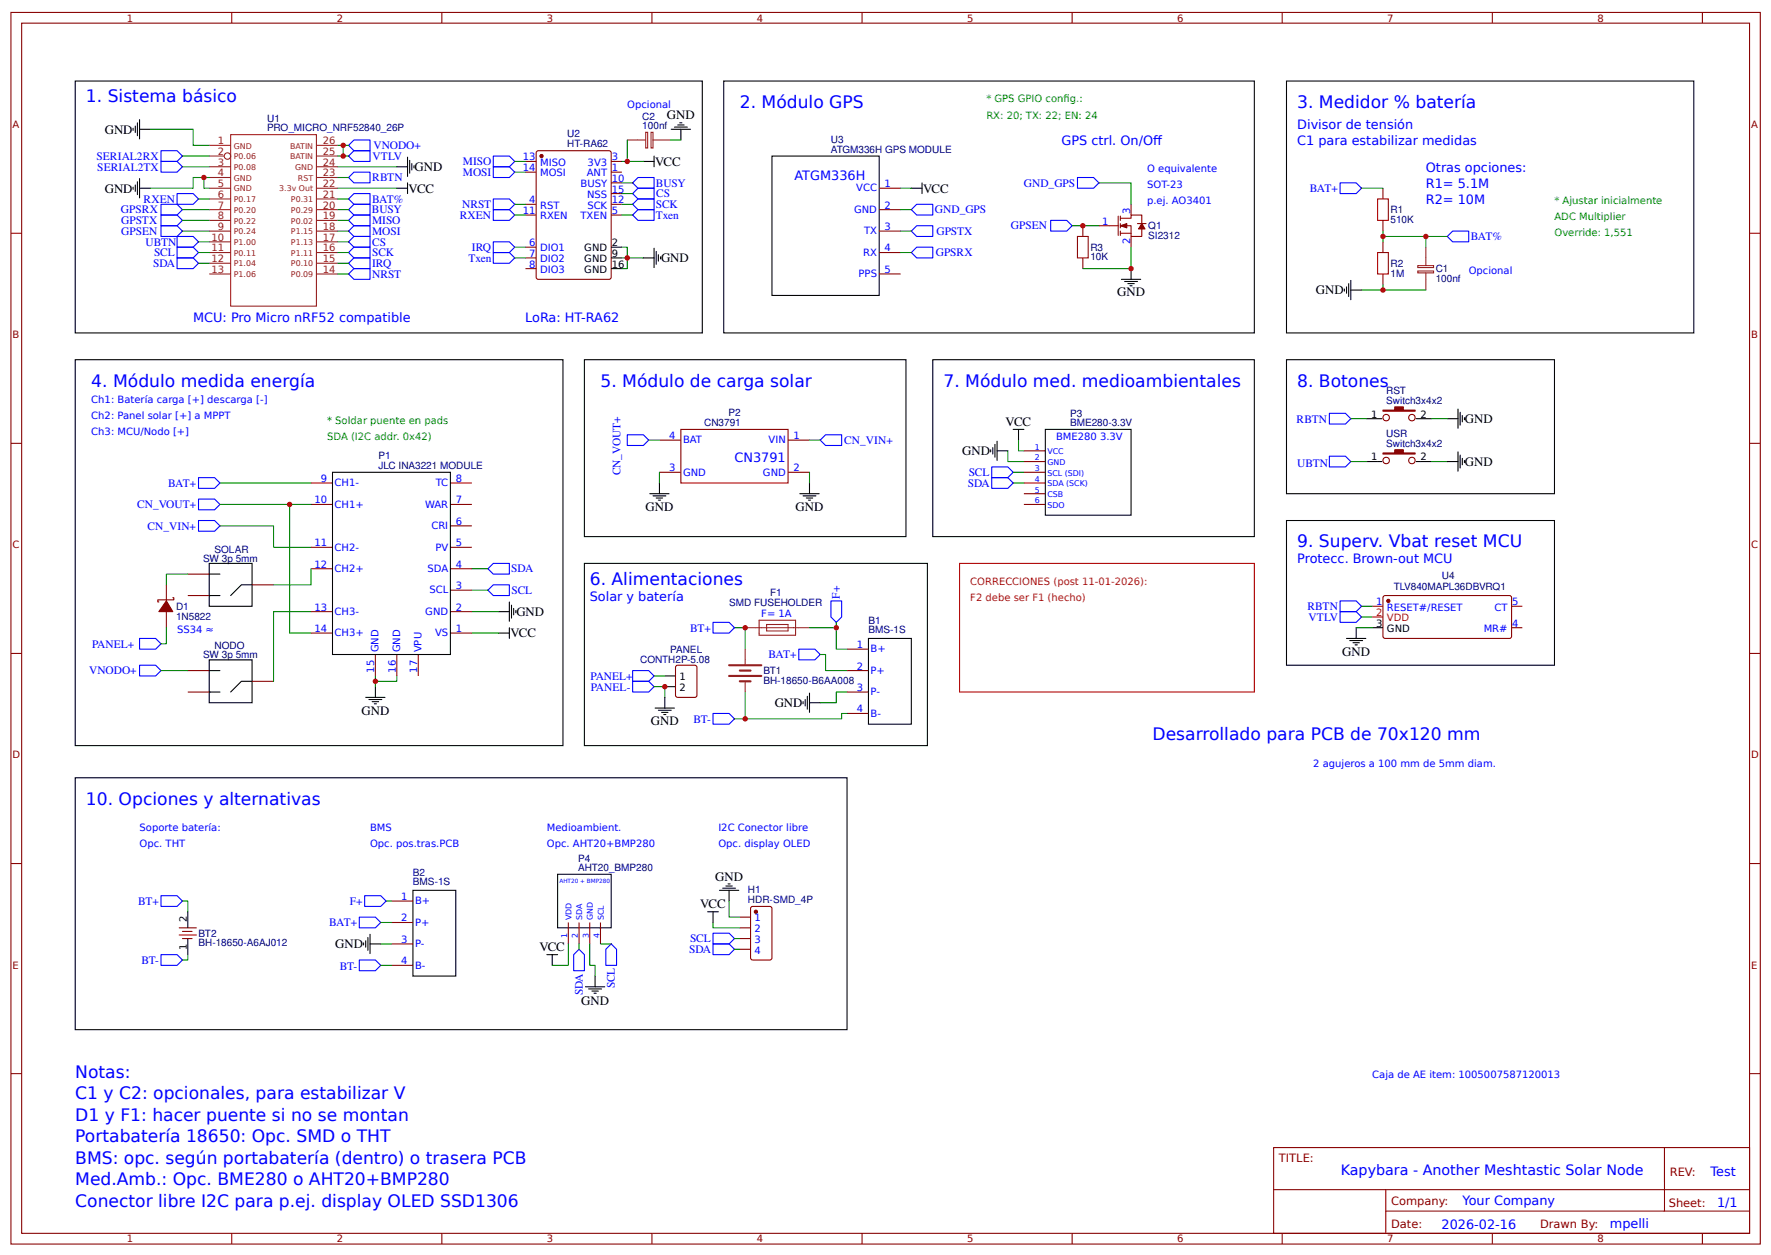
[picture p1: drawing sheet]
<svg xmlns="http://www.w3.org/2000/svg" width="437mm" height="310mm" viewBox="0 0 437 310" stroke-linecap="round" stroke-linejoin="round" font-family="sans-serif">
<g fill="none" stroke="#800" stroke-width=".26">
<path d="M2.7 3.1h431.8v304h-431.8zM5.3 5.7h426.6v298.7h-426.6zM57.2 3.1v2.6M109.1 3.1v2.6M160.9 3.1v2.6M212.8 3.1v2.6M264.6 3.1v2.6M316.5 3.1v2.6M368.4 3.1v2.6M420.2 3.1v2.6M129.7 39.8h2.6M132.4 37.5l.5-.3h17.4l.5 .3 .1 30.9-.3 .5-17.7 .1-.5-.3z"/>
<path d="M150.9 39.8h2.6M2.7 57.6h2.6M129.7 42.5h2.6M129.7 50.4h2.6M129.7 53.1h2.6M150.9 42.5h2.6M150.9 50.4h2.6M150.9 53.1h2.6M150.9 47.8h2.6M150.9 45.1h2.6M217 46.5h5.3M217 51.8h5.3"/>
<path d="M217 57h5.3M267.3 55.7v2.7M271.3 55.7h4.7M276 53.3v4.8M276.5 53.9h2.7v-.8h2.6v2.1M276.5 55.7h2.7v2.7h2.6v-1.9M276.5 57.6h2.7M276.5 53.3v1.1M276.5 55.2v1.1M276.5 57v1.1M279.2 50.4v2.7M279.2 58.4v2.6"/>
<path d="M280.8 55.2h2.1M341.4 46.5v2.6M341.4 54.4v2.6M341.4 59.7v2.6M431.9 57.6h2.6M129.7 61h2.6M129.7 63.7h2.6M129.7 66.3h2.6M217 62.3h5.3M217 67.6h5.3M267.3 63.7v2.6M341.4 67.6v2.7"/>
<path d="M2.7 109.4h2.6M76.8 119.2h5.3M111.2 119.2h5.3M162.8 108.6h5.3M162.8 116.6h5.3M168.1 106h26.4v13.2h-26.4zM194.5 108.6h5.3M194.5 116.6h5.3M252.7 116.6h5.3M252.7 119.2h5.3M252.7 113.9h5.3M252.7 111.3h5.3"/>
<path d="M431.9 109.4h2.6M76.8 124.5h5.3M76.8 135.1h5.3M111.2 124.5h5.3M111.2 135.1h5.3M111.2 129.8h5.3M252.7 124.5h5.3M252.7 121.9h5.3M41.1 144.4v3.9M41.1 151v3.9M42.7 147.5h.2v.6h-4v.5h.3M46.4 141.7h5.2"/>
<path d="M46.4 147h5.2M62.2 144.4h5.3M76.8 156.3h5.3M76.8 151h5.3M76.8 140.4h5.3M111.2 156.3h5.3M111.2 151h5.3M111.2 145.7h5.3M111.2 140.4h5.3M338.7 149.6h2.7M341.4 147.3l.5-.3 31 .1 .2 .4-.1 9.8-.4 .3-31-.1-.2-.4zM373.1 149.6h2.7"/>
<path d="M373.1 154.9h2.7M2.7 161.3h2.6M46.4 165.5h5.2M46.4 170.8h5.2M62.2 168.2h5.3M92.7 161.6v5.2M97.9 161.6v5.2M103.2 161.6v5.2M166.8 164.5l.5-.3h4.2l.5 .3v7.1l-.2 .5h-4.5l-.5-.2zM209.1 165.5h5.3M209.1 170.8h5.3M209.1 160.2h5.3"/>
<path d="M209.1 176.1h5.3M431.9 161.3h2.6M2.7 213.1h2.6M431.9 213.1h2.6M44.2 229h4.3M44.2 230.8h4.3M45 231.7h2.4M45 229.9h2.4M96.6 222.4h5.3M96.6 227.7h5.3M96.6 233h5.3M96.6 238.3h5.3"/>
<path d="M140.3 227.7v5.3M142.9 227.7v5.3M145.6 227.7v5.3M148.2 227.7v5.3M182.6 226.4h2.7M182.6 231.7h2.7M182.6 234.3h2.7M182.6 229h2.7M185.3 224l.5-.3h4.2l.5 .3 .1 12.4-.3 .5-4.5 .1-.5-.3zM2.7 265h2.6M431.9 265h2.6M314.4 283.3h117.5v21.1h-117.5z"/>
<path d="M314.4 293.6h117.4M342.1 298.9h89.7M342.1 293.6v10.6M410.8 283.3l.1 15.6M57.2 304.4v2.7M109.1 304.4v2.7M160.9 304.4v2.7M212.8 304.4v2.7M264.6 304.4v2.7M316.5 304.4v2.7M368.4 304.4v2.7M420.2 304.4v2.7"/>
<circle cx="342.2" cy="113.7" r=".8"/>
<circle cx="342.2" cy="103.1" r=".8"/>
<circle cx="348.5" cy="103.1" r=".8"/>
<circle cx="348.5" cy="113.7" r=".8"/>
</g>
<g fill="none" stroke="#000" stroke-width=".26">
<path d="M18.6 20h154.8v62.2h-154.8zM32.9 31.6v.6M33.4 31.1v1.6M33.9 30.3v3.2M34.4 29.5v4.8M34.4 31.9h2.7M100.6 38.8v4.8M101.1 39.6v3.2M158.8 39.8h2.6M161.4 38.5v2.7M165.7 31.9h4.7M166.5 31.4h3.2"/>
<path d="M167.3 30.9h1.6M167.8 30.3h.5M168.1 31.9v2.7M178.6 20h131v62.2h-131zM190.6 38.5h26.4v34.4h-26.4zM317.6 20h100.5v62.2h-100.5zM32.9 46.2v.5M33.4 45.7v1.6M33.9 44.9v3.1M34.4 46.5h2.7M34.4 44.1v4.7M97.9 46.5h2.7"/>
<path d="M97.9 41.2h2.7M100.6 45.1v2.7M101.7 40.4v1.6M102.2 40.9v.5M224.9 46.5h2.7M227.6 45.1v2.7M150.9 66.3h2.6M150.9 63.7h2.6M150.9 61h2.6M158.8 63.7h2.6M161.4 61.3v4.7M162 62.1v3.1"/>
<path d="M162.5 62.9v1.6M163 63.4v.5M276.8 69h4.8M277.6 69.5h3.2M278.4 70h1.6M278.9 70.5h.6M279.2 66.3v2.7M331.8 71.3v.6M332.4 70.8v1.6M332.9 70v3.2M333.4 71.6h2.7M333.4 69.2v4.8"/>
<path d="M18.6 88.8h120.4v95.2h-120.4zM144.3 88.8h79.3v43.7h-79.3zM230.2 88.8h79.4v43.7h-79.4zM317.6 88.8h66.1v33.1h-66.1zM82.1 116.6h29.1v45h-29.1zM162.8 119.2v2.7M199.8 119.2v2.7M244.5 111v.5M245.1 110.5v1.6M245.6 109.7v3.2M246.1 111.3h2.7M246.1 108.9v4.8"/>
<path d="M250.1 106h2.6M251.4 106v2.6M258 106h21.2v21.2h-21.2zM337.4 103.3h3.7M337.4 113.9h3.7M349.6 103.3h3.7M349.6 113.9h3.7M357.2 103.3h2.7M357.2 113.9h2.7M359.9 101v4.7M359.9 111.5v4.8M360.4 101.8v3.1"/>
<path d="M360.4 112.3v3.2M360.9 102.6v1.5M360.9 113.1v1.6M361.5 103.1v.5M361.5 113.7v.5M51.6 139.1h10.6v10.5h-10.6zM144.3 139.1h84.6v44.9h-84.6zM160.4 121.9h4.8M161.2 122.4h3.2M162 122.9h1.6M162.5 123.5h.5M197.4 121.9h4.8"/>
<path d="M198.2 122.4h3.2M199 122.9h1.6M199.5 123.5h.6M317.6 128.5h66.1v35.7h-66.1zM51.6 147h.1M51.6 147h2.7M51.6 141.7h2.7M62.2 144.4h-2.6l-2.7 2.6M123.1 156.3h2.6M123.1 151h2.6M125.7 148.6v4.8M125.7 154.9v2.7"/>
<path d="M126.3 149.4v3.2M126.8 150.2v1.6M127.3 150.7v.5M214.4 157.6h10.5v21.2h-10.5zM332.4 157.6h4.7M333.2 158.1h3.1M334 158.6h1.5M334.5 159.2h.5M334.8 154.9v2.7M338.7 154.9h2.7M51.6 162.9h10.6v10.6h-10.6zM51.6 170.8h.1"/>
<path d="M51.6 170.8h2.7M51.6 165.5h2.7M62.2 168.2h-2.6l-2.7 2.6M90.3 172.1h4.7M91.1 172.7h3.1M91.9 173.2h1.6M92.4 173.7h.5M92.7 169.5v2.6M161.7 174.8h4.8M162.5 175.3h3.2M163.3 175.8h1.6M163.8 176.4h.6"/>
<path d="M164.1 166.8h2.6M164.1 169.5h2.6M164.1 172.1v2.7M198.2 173.2v.5M198.8 172.7v1.6M199.3 171.9v3.1M199.8 171.1v4.7M199.8 173.5h2.7M18.6 192h190.5v62.2h-190.5zM101.9 219.8h10.6v21.1h-10.6zM137.6 215.8h13.3v13.2h-13.3zM177.6 219.8h4.8"/>
<path d="M178.4 219.2h3.2M179.2 218.7h1.6M179.7 218.2h.5M180 219.8v2.6M46.4 225.1v3.9M46.4 231.7v3.9M89.7 232.7v.6M90.3 232.2v1.6M90.8 231.4v3.2M91.3 233h2.7M91.3 230.6v4.8M135 235.6h2.6"/>
<path d="M136.3 235.6v2.7M174.7 225.1h2.6M176 225.1v2.6M144.5 243.6h4.8M145.3 244.1h3.2M146.1 244.6h1.6M146.6 245.2h.6M146.9 240.9v2.7"/>
</g>
<g fill="none" stroke="#080" stroke-width=".26">
<path d="M37.1 31.9h10.6v4h3.9M45 38.5h6.6M83.4 35.9h2.6M84.7 35.9v2.6h-1.3M84.7 38.5h1.3M127.1 39.8h2.6M153.5 39.8h5.3M154.8 34.6v5.2M165.4 34.6h2.7M45 57h6.6M45 54.4h6.6M45 51.8h6.6"/>
<path d="M45 41.2h6.6M49 59.7h2.6M49 49.1h2.6M50.3 43.8v2.7h1.3M51.6 43.8h-3.9v2.7h-10.6M83.4 59.7h2.6M83.4 57h2.6M83.4 54.4h2.6M83.4 51.8h2.6M83.4 43.8h2.6M83.4 46.5h14.5M83.4 41.2h14.5"/>
<path d="M83.4 49.1h2.6M127.1 50.4h2.6M127.1 42.5h2.6M127.1 53.1h2.6M153.5 50.4h2.7M153.5 53.1h2.7M153.5 45.1h2.7M153.5 47.8h2.7M222.3 57h2.6M222.3 51.8h2.6M222.3 46.5h2.6M264.6 55.7h6.7"/>
<path d="M271.3 45.1h7.9v5.3M336.1 46.5h5.3M341.4 58.4h10.5v2.6M341.4 57v2.7M351.9 58.4h5.3M49 65h2.6M49 62.3h2.6M83.4 67.6h2.6M83.4 65h2.6M83.4 62.3h2.6M127.1 63.7h2.6M127.1 61h2.6"/>
<path d="M153.5 61h1.3v5.3h-1.3M153.5 63.7h5.3M222.3 62.3h2.6M279.2 61v5.3h-11.9M341.4 70.3v1.3h-5.3M341.4 71.6h10.5M54.3 119.2h22.5M160.1 108.6h2.7M162.8 116.6v2.6M199.8 116.6v2.6M199.8 108.6h2.7M248.8 111.3v2.6h3.9"/>
<path d="M250.1 116.6h2.6M250.1 119.2h2.6M251.4 108.6v2.7h1.3M333.4 103.3h4M333.4 113.9h4M353.3 103.3h3.9M353.3 113.9h3.9M54.3 129.8h13.2v5.3h9.3M54.3 124.5h22.5M71.5 124.5v31.8h5.3M41.1 154.9v4h-1.4M46.4 141.7h-5.3v2.7"/>
<path d="M76.8 151h-9.3v17.2M76.8 140.4v4h-9.3M116.5 145.7h3.9M116.5 140.4h3.9M116.5 156.3h6.6M116.5 151h6.6M181.3 154.9h2.6v5.3M199.8 154.9h6.6v5.3h2.7M206.4 153.6v1.3M334.8 154.9h3.9M336.1 149.6h2.6M336.1 152.3h2.6"/>
<path d="M39.7 165.5h6.7M92.7 166.8v2.7M97.9 166.8v1.4h-5.2M161.4 169.5h2.7v2.6M161.4 166.8h2.7M181.3 177.4h2.6M183.9 170.8v6.6h23.9v-1.3h1.3M202.5 161.6h1.3v3.9h5.3M209.1 170.8h-2.7v2.7h-3.9M45 222.4h1.4v2.7M46.4 235.6v1.4h-1.4M94 227.7h2.6"/>
<path d="M94 233h2.6M94 238.3h2.6M95.3 222.4h1.3M140.3 233v5.3h-4M142.9 233v1.3M145.6 233v5.3h1.3v2.6M148.2 233h2.7M176 227.7v1.3h6.6M180 222.4v4h2.6M181.3 231.7h1.3M181.3 234.3h1.3"/>
</g>
<g fill="#800" stroke="#800" stroke-width=".26">
<path d="M341.4 101.2h2.9v-.8h2.1v.8h2.9v.3h-7.9z"/>
<path d="M341.4 111.8h2.9v-.8h2.1v.8h2.9v.3h-7.9z"/>
<path d="M41.1 148.3l1.6 2.7h-3.5z"/>
<path d="M276.5 55.7l1.6-.5v1.1z"/>
<path d="M281.8 55.2l.8 1.3h-1.6z"/>
<circle cx="133.7" cy="38.5" r=".4"/>
<circle cx="186.6" cy="225.1" r=".4"/>
<circle cx="342.7" cy="148.3" r=".4"/>
</g>
<g fill="none" stroke="#00f" stroke-width=".26">
<path d="M39.7 37.2h4l1.3 1.3-1.3 1.3h-4zM39.7 39.8h4l1.3 1.4-1.3 1.3h-4zM86 38.5l1.4-1.3h3.9v2.6h-3.9zM87.4 34.6h3.9v2.6h-3.9l-1.4-1.3zM121.8 38.5h3.9l1.4 1.3-1.4 1.4h-3.9zM39.7 55.7h4l1.3 1.3-1.3 1.4h-4zM39.7 53.1h4l1.3 1.3-1.3 1.3h-4zM39.7 50.4h4l1.3 1.4-1.3 1.3h-4zM43.7 58.4h4l1.3 1.3-1.3 1.3h-4zM43.7 47.8h4l1.3 1.3-1.3 1.3h-4zM86 51.8l1.4-1.4h3.9v2.7h-3.9zM87.4 58.4h3.9v2.6h-3.9l-1.4-1.3z"/>
<path d="M87.4 55.7h3.9v2.7h-3.9l-1.4-1.4zM87.4 53.1h3.9v2.6h-3.9l-1.4-1.3zM87.4 42.5h3.9v2.6h-3.9l-1.4-1.3zM87.4 47.8h3.9v2.6h-3.9l-1.4-1.3zM121.8 49.1h3.9l1.4 1.3-1.4 1.4h-3.9zM121.8 59.7h3.9l1.4 1.3-1.4 1.3h-3.9zM121.8 41.2h3.9l1.4 1.3-1.4 1.3h-3.9zM121.8 51.8h3.9l1.4 1.3-1.4 1.3h-3.9zM156.2 50.4l1.3-1.3h3.9v2.7h-3.9zM156.2 53.1l1.3-1.3h3.9v2.6h-3.9zM157.5 46.5h3.9v2.6h-3.9l-1.3-1.3zM157.5 43.8h3.9v2.7h-3.9l-1.3-1.4z"/>
<path d="M224.9 57l1.4-1.3h3.9v2.7h-3.9zM224.9 51.8l1.4-1.4h3.9v2.7h-3.9zM259.3 54.4h4l1.3 1.3-1.3 1.3h-4zM266 43.8h3.9l1.4 1.3-1.4 1.4h-3.9zM330.8 45.1h4l1.3 1.4-1.3 1.3h-4zM358.6 57h3.9v2.7h-3.9l-1.4-1.3zM43.7 63.7h4l1.3 1.3-1.3 1.3h-4zM43.7 61h4l1.3 1.3-1.3 1.4h-4zM87.4 66.3h3.9v2.7h-3.9l-1.4-1.4zM87.4 63.7h3.9v2.6h-3.9l-1.4-1.3zM87.4 61h3.9v2.7h-3.9l-1.4-1.4zM121.8 62.3h3.9l1.4 1.4-1.4 1.3h-3.9z"/>
<path d="M226.3 61h3.9v2.7h-3.9l-1.4-1.4zM49 117.9h4l1.3 1.3-1.3 1.3h-4zM154.8 107.3h4l1.3 1.3-1.3 1.4h-4zM203.8 107.3h4v2.7h-4l-1.3-1.4zM244.8 117.9h4l1.3 1.3-1.3 1.3h-4zM244.8 115.3h4l1.3 1.3-1.3 1.3h-4zM328.1 102h4l1.3 1.3-1.3 1.4h-4zM328.1 112.6h4l1.3 1.3-1.3 1.4h-4zM49 128.5h4l1.3 1.3-1.3 1.3h-4zM49 123.2h4l1.3 1.3-1.3 1.3h-4zM121.8 139.1h3.9v2.6h-3.9l-1.4-1.3zM34.4 157.6h4l1.3 1.3-1.3 1.3h-4z"/>
<path d="M120.4 145.7l1.4-1.3h3.9v2.6h-3.9zM176 153.6h4l1.3 1.3-1.3 1.4h-4zM205.1 148.3h2.7v4l-1.4 1.3-1.3-1.3zM330.8 148.3h4l1.3 1.3-1.3 1.4h-4zM330.8 151h4l1.3 1.3-1.3 1.3h-4zM34.4 164.2h4l1.3 1.3-1.3 1.3h-4zM156.2 165.5h3.9l1.3 1.3-1.3 1.4h-3.9zM156.2 168.2h3.9l1.3 1.3-1.3 1.3h-3.9zM176 176.1h4l1.3 1.3-1.3 1.4h-4zM197.2 160.2h3.9l1.4 1.4-1.4 1.3h-3.9zM39.7 235.6h4l1.3 1.4-1.3 1.3h-4zM39.7 221.1h4l1.3 1.3-1.3 1.3h-4z"/>
<path d="M88.7 226.4h4l1.3 1.3-1.3 1.3h-4zM88.7 237h4l1.3 1.3-1.3 1.3h-4zM90 221.1h4l1.3 1.3-1.3 1.3h-4zM141.6 235.6l1.3-1.3 1.4 1.3v4h-2.7zM149.5 234.3l1.4-1.3 1.3 1.3v4h-2.7zM176 230.3h4l1.3 1.4-1.3 1.3h-4zM176 233h4l1.3 1.3-1.3 1.3h-4z"/>
</g>
<g fill="none" stroke="#8d2323" stroke-width=".26">
<path d="M51.6 38.5h3.8M51.6 35.9h5.3M56.9 33.2h21.2v42.4h-21.2zM78.1 38.5h5.3M78.1 35.9h5.3M154.8 34.6h4.5M159.4 32.6h.5v3.9h-.5zM160.7 32.6h.5v3.9h-.5zM161.2 34.6h4.2M51.6 41.2h5.3M51.6 43.8h5.3M51.6 46.5h5.3"/>
<path d="M51.6 57h5.3M51.6 49.1h5.3M51.6 59.7h5.3M51.6 51.8h5.3M51.6 54.4h5.3M78.1 41.2h5.3M78.1 43.8h5.3M78.1 46.5h5.3M78.1 57h5.3M78.1 49.1h5.3M78.1 59.7h5.3M78.1 51.8h5.3"/>
<path d="M78.1 54.4h5.3M51.6 62.3h5.3M51.6 67.6h5.3M51.6 65h5.3M78.1 62.3h5.3M78.1 67.6h5.3M78.1 65h5.3M350 65.6h3.9v.4h-3.9zM350 66.9h3.9v.5h-3.9zM351.9 61v4.5M351.9 67.4v4.2M183.9 154.9h15.9"/>
<path d="M187.4 153.1h9v3.7h-9zM189.2 154.1h5.3v1.6h-5.3zM183.9 160.2v3.7M183.9 168.2v2.6"/>
<circle cx="56.1" cy="38.5" r=".79"/>
</g>
<path d="M266 58.4h2.6v5.3h-2.6zM340 49.1h2.7v5.3h-2.7zM340 62.3h2.7v5.3h-2.7z" fill="none" stroke="#a00000" stroke-width=".26"/>
<path d="M236.9 139.1h72.7v31.7h-72.7zM338.7 152.3h2.7" fill="none" stroke="#f00" stroke-width=".26"/>
<path d="M180 164.2h7.9M180 166.8h7.9M182.6 165.5h2.7M182.6 168.2h2.7" fill="none" stroke="#8d2323" stroke-width=".53"/>
<g fill="#c00">
<circle cx="154.8" cy="63.7" r=".66"/>
<circle cx="84.7" cy="35.9" r=".66"/>
<circle cx="50.3" cy="43.8" r=".66"/>
<circle cx="341.4" cy="71.6" r=".66"/>
<circle cx="341.4" cy="58.4" r=".66"/>
<circle cx="351.9" cy="58.4" r=".66"/>
<circle cx="92.7" cy="168.2" r=".66"/>
<circle cx="164.1" cy="169.5" r=".66"/>
<circle cx="267.3" cy="55.7" r=".66"/>
<circle cx="71.5" cy="124.5" r=".66"/>
<circle cx="279.2" cy="66.3" r=".66"/>
<circle cx="154.8" cy="39.8" r=".66"/>
<circle cx="84.7" cy="38.5" r=".66"/>
<circle cx="183.9" cy="154.9" r=".66"/>
<circle cx="183.9" cy="177.4" r=".66"/>
<circle cx="206.4" cy="154.9" r=".66"/>
</g>
<g font-size="4.2" fill="#00f">
<text x="21.2" y="25.3">1. Sistema básico</text>
<text x="182.6" y="26.6">2. Módulo GPS</text>
<text x="320.2" y="26.6">3. Medidor % batería</text>
<text x="22.5" y="95.4">4. Módulo medida energía</text>
<text x="148.2" y="95.4">5. Módulo de carga solar</text>
<text x="232.9" y="95.4">7. Módulo med. medioambientales</text>
<text x="320.2" y="95.4">8. Botones</text>
<text x="320.2" y="135.1">9. Superv. Vbat reset MCU</text>
<text x="145.6" y="144.4">6. Alimentaciones</text>
<text x="284.5" y="182.7">Desarrollado para PCB de 70x120 mm</text>
<text x="21.2" y="198.6">10. Opciones y alternativas</text>
<text x="18.6" y="266.1">Notas:</text>
<text x="18.6" y="271.4">C1 y C2: opcionales, para estabilizar V</text>
<text x="18.6" y="276.6">D1 y F1: hacer puente si no se montan</text>
<text x="18.6" y="281.9">Portabatería 18650: Opc. SMD o THT</text>
<text x="18.6" y="287.2">BMS: opc. según portabatería (dentro) o trasera PCB</text>
<text x="18.6" y="292.5">Med.Amb.: Opc. BME280 o AHT20+BMP280</text>
<text x="18.6" y="297.8">Conector libre I2C para p.ej. display OLED SSD1306</text>
</g>
<text font-size="3.5" fill="#00f" x="330.9" y="290">Kapybara - Another Meshtastic Solar Node</text>
<g font-size="3.2">
<text x="164.6" y="29.5">GND</text>
<text x="25.9" y="33">GND</text>
<text x="161.7" y="40.9">VCC</text>
<text x="25.9" y="47.5">GND</text>
<text x="100.9" y="47.5">VCC</text>
<text x="102.3" y="42.2">GND</text>
<text x="227.9" y="47.5">VCC</text>
<text x="163.2" y="64.7">GND</text>
<text x="275.7" y="73.2">GND</text>
<text x="324.8" y="72.7">GND</text>
<text x="248.2" y="105.2">VCC</text>
<text x="361.6" y="104.4">GND</text>
<text x="237.5" y="112.3">GND</text>
<text x="361.6" y="115">GND</text>
<text x="159.3" y="126.1">GND</text>
<text x="196.4" y="126.1">GND</text>
<text x="127.4" y="152">GND</text>
<text x="126" y="157.3">VCC</text>
<text x="331.3" y="161.8">GND</text>
<text x="89.2" y="176.4">GND</text>
<text x="160.7" y="179">GND</text>
<text x="191.2" y="174.5">GND</text>
<text x="176.5" y="217.4">GND</text>
<text x="172.8" y="224.2">VCC</text>
<text x="82.7" y="234.1">GND</text>
<text x="133.1" y="234.8">VCC</text>
<text x="143.5" y="248.1">GND</text>
</g>
<g font-size="3.2" fill="#00f">
<text x="262" y="35.9">GPS ctrl. On/Of</text>
<text x="284.6" y="35.9">f</text>
<text x="320.2" y="31.9">Divisor de tensión</text>
<text x="320.2" y="35.9">C1 para estabilizar medidas</text>
<text x="196.1" y="44.3">ATGM336H</text>
<text x="351.9" y="42.5">Otras opciones:</text>
<text x="351.9" y="46.5">R1= 5.1M</text>
<text x="351.9" y="50.4">R2= 10M</text>
<text x="47.7" y="79.5">MCU: Pro Micro nRF52 compatible</text>
<text x="129.6" y="79.5">LoRa: HT-RA62</text>
<text x="181.3" y="113.9">CN3791</text>
<text x="320.2" y="139.1">Protecc. Brown-out MCU</text>
<text x="145.6" y="148.3">Solar y batería</text>
<text x="422.2" y="290.2">Test</text>
<text x="361" y="297.4">Your Company</text>
<text x="423.8" y="297.9">1/1</text>
<text x="355.8" y="303.2">2026-02-16</text>
<text x="397.4" y="303.2">mpelli</text>
</g>
<g font-size="2.8" fill="#00f">
<text x="23.8" y="39.5">SERIAL2RX</text>
<text x="92" y="39.5">VTLV</text>
<text x="92.2" y="36.8">VNODO+</text>
<text x="114.3" y="40.8">MISO</text>
<text x="24" y="42.1">SERIAL2TX</text>
<text x="91.9" y="44.8">RBTN</text>
<text x="114.3" y="43.4">MOSI</text>
<text x="161.9" y="46">BUSY</text>
<text x="252.7" y="46.1">GND_GPS</text>
<text x="323.3" y="47.4">BAT+</text>
<text x="29.9" y="52.7">GPSRX</text>
<text x="35.4" y="50.1">RXEN</text>
<text x="91.8" y="52.7">BUSY</text>
<text x="91.9" y="50">BAT%</text>
<text x="114.1" y="51.4">NRST</text>
<text x="161.9" y="51.3">SCK</text>
<text x="162" y="48.7">CS</text>
<text x="230.8" y="52.7">GND_GPS</text>
<text x="29.9" y="58">GPSEN</text>
<text x="29.9" y="55.3">GPSTX</text>
<text x="91.9" y="57.9">MOSI</text>
<text x="91.9" y="55.3">MISO</text>
<text x="113.5" y="54">RXEN</text>
<text x="161.9" y="54.1">Txen</text>
<text x="231.2" y="58">GPSTX</text>
<text x="249.5" y="56.6">GPSEN</text>
<text x="363.1" y="59.3">BAT%</text>
<text x="35.9" y="60.6">UBTN</text>
<text x="37.8" y="65.9">SDA</text>
<text x="38" y="63.2">SCL</text>
<text x="91.9" y="65.9">IRQ</text>
<text x="91.9" y="63.3">SCK</text>
<text x="91.9" y="60.6">CS</text>
<text x="115.6" y="64.6">Txen</text>
<text x="116.5" y="62">IRQ</text>
<text x="231" y="63.3">GPSRX</text>
<text x="91.9" y="68.6">NRST</text>
<text x="320.1" y="104.3">RBTN</text>
<text x="208.4" y="109.6">CN_VIN+</text>
<text x="153.1" y="117.3" transform="rotate(-90 153.1 117.3)">CN_VOUT+</text>
<text x="239.1" y="117.5">SCL</text>
<text x="320.2" y="115.3">UBTN</text>
<text x="33.9" y="125.5">CN_VOUT+</text>
<text x="41.5" y="120.2">BAT+</text>
<text x="238.9" y="120.1">SDA</text>
<text x="36.4" y="130.7">CN_VIN+</text>
<text x="126.2" y="141.3">SDA</text>
<text x="126.3" y="146.6">SCL</text>
<text x="207.3" y="147.8" transform="rotate(-90 207.3 147.8)">F+</text>
<text x="170.4" y="155.9">BT+</text>
<text x="322.7" y="150.6">RBTN</text>
<text x="323" y="153.2">VTLV</text>
<text x="22.7" y="159.9">PANEL+</text>
<text x="22" y="166.5">VNODO+</text>
<text x="145.7" y="167.8">PANEL+</text>
<text x="189.7" y="162.5">BAT+</text>
<text x="145.8" y="170.5">PANEL-</text>
<text x="171.2" y="178.5">BT-</text>
<text x="34.1" y="223.3">BT+</text>
<text x="86.3" y="223.4">F+</text>
<text x="81.2" y="228.7">BAT+</text>
<text x="170.3" y="232.6">SCL</text>
<text x="35" y="238">BT-</text>
<text x="83.9" y="239.3">BT-</text>
<text x="170.1" y="235.2">SDA</text>
<text x="143.8" y="245.7" transform="rotate(-90 143.8 245.7)">SDA</text>
<text x="151.8" y="244" transform="rotate(-90 151.8 244)">SCL</text>
</g>
<g font-size="2.8" fill="#800">
<text x="315.7" y="286.7">TITLE:</text>
<text x="412.2" y="290.2">REV:</text>
<text x="343.4" y="297.4">Company:</text>
<text x="411.9" y="297.8">Sheet:</text>
<text x="343.4" y="303.1">Date:</text>
<text x="380.2" y="303.2">Drawn By:</text>
</g>
<g font-size="2.5" fill="#800">
<text x="31.3" y="5.3">1</text>
<text x="83.1" y="5.3">2</text>
<text x="135" y="5.3">3</text>
<text x="186.8" y="5.3">4</text>
<text x="238.7" y="5.3">5</text>
<text x="290.6" y="5.3">6</text>
<text x="342.4" y="5.3">7</text>
<text x="394.3" y="5.3">8</text>
<text x="3.1" y="31.6">A</text>
<text x="432.2" y="31.6">A</text>
<text x="3.1" y="83.5">B</text>
<text x="432.2" y="83.5">B</text>
<text x="3.1" y="135.4">C</text>
<text x="432.2" y="135.4">C</text>
<text x="3.1" y="187.2">D</text>
<text x="432.2" y="187.2">D</text>
<text x="3.1" y="239.1">E</text>
<text x="432.2" y="239.1">E</text>
<text x="31.3" y="306.7">1</text>
<text x="83.1" y="306.7">2</text>
<text x="135" y="306.7">3</text>
<text x="186.8" y="306.7">4</text>
<text x="238.7" y="306.7">5</text>
<text x="290.6" y="306.7">6</text>
<text x="342.4" y="306.7">7</text>
<text x="394.3" y="306.7">8</text>
</g>
<g font-size="2.5" fill="#00f">
<text x="154.8" y="26.6">Opcional</text>
<text x="129.1" y="39.6">13</text>
<text x="133.3" y="40.9">MISO</text>
<text x="145.1" y="40.9">3V3</text>
<text x="151" y="39.6">3</text>
<text x="129.1" y="42.2">14</text>
<text x="133.3" y="43.6">MOSI</text>
<text x="143.3" y="46.2">BUSY</text>
<text x="144.8" y="43.6">ANT</text>
<text x="151" y="47.5">15</text>
<text x="151" y="44.9">10</text>
<text x="151" y="42.2">1</text>
<text x="211.3" y="47.3">VCC</text>
<text x="218.3" y="46.2">1</text>
<text x="283.2" y="42.5">O equivalente</text>
<text x="283.2" y="46.5">SOT-23</text>
<text x="129.1" y="52.8">11</text>
<text x="130.6" y="50.2">4</text>
<text x="133.3" y="51.5">RST</text>
<text x="144.9" y="48.8">NSS</text>
<text x="145" y="51.5">SCK</text>
<text x="151" y="52.8">5</text>
<text x="151" y="50.2">12</text>
<text x="210.8" y="52.5">GND</text>
<text x="218.3" y="51.5">2</text>
<text x="278.9" y="52.8" transform="rotate(-90 278.9 52.8)">3</text>
<text x="283.2" y="50.4">p.ej. AO3401</text>
<text x="133.3" y="54.1">RXEN</text>
<text x="143.3" y="54.1">TXEN</text>
<text x="213.3" y="57.8">TX</text>
<text x="218.3" y="56.8">3</text>
<text x="272.1" y="55.5">1</text>
<text x="130.6" y="60.7">6</text>
<text x="130.6" y="63.4">7</text>
<text x="133.3" y="62.1">DIO1</text>
<text x="133.3" y="64.7">DIO2</text>
<text x="213.1" y="63.1">RX</text>
<text x="218.3" y="62.1">4</text>
<text x="278.9" y="60.2" transform="rotate(-90 278.9 60.2)">2</text>
<text x="130.6" y="66">8</text>
<text x="133.3" y="67.4">DIO3</text>
<text x="211.9" y="68.4">PPS</text>
<text x="218.3" y="67.4">5</text>
<text x="362.5" y="67.6">Opcional</text>
<text x="22.5" y="99.4">Ch1: Batería carga [+] descarga [-]</text>
<text x="22.5" y="103.3">Ch2: Panel solar [+] a MPPT</text>
<text x="22.5" y="107.3">Ch3: MCU/Nodo [+]</text>
<text x="165.2" y="108.4">4</text>
<text x="168.6" y="109.4">BAT</text>
<text x="189.7" y="109.4">VIN</text>
<text x="195.8" y="108.4">1</text>
<text x="260.7" y="108.6">BME280 3.3V</text>
<text x="79.2" y="119">9</text>
<text x="112.5" y="119">8</text>
<text x="165.2" y="116.3">3</text>
<text x="168.6" y="117.4">GND</text>
<text x="188.3" y="117.4">GND</text>
<text x="195.8" y="116.3">2</text>
<text x="77.6" y="124.2">10</text>
<text x="82.6" y="120">CH1-</text>
<text x="82.6" y="125.3">CH1+</text>
<text x="104.9" y="125.3">WAR</text>
<text x="107.6" y="120">TC</text>
<text x="112.5" y="124.2">7</text>
<text x="106.5" y="130.6">CRI</text>
<text x="112.5" y="129.5">6</text>
<text x="77.6" y="134.8">11</text>
<text x="82.6" y="135.9">CH2-</text>
<text x="107.5" y="135.9">PV</text>
<text x="112.5" y="134.8">5</text>
<text x="77.6" y="140.1">12</text>
<text x="82.6" y="141.2">CH2+</text>
<text x="105.5" y="141.2">SDA</text>
<text x="112.5" y="140.1">4</text>
<text x="106" y="146.5">SCL</text>
<text x="112.5" y="145.4">3</text>
<text x="339.7" y="149.4">1</text>
<text x="373.2" y="149.4">5</text>
<text x="77.6" y="150.7">13</text>
<text x="77.6" y="156">14</text>
<text x="82.6" y="151.8">CH3-</text>
<text x="105" y="151.8">GND</text>
<text x="112.5" y="156">1</text>
<text x="112.5" y="150.7">2</text>
<text x="187.9" y="152.3">F= 1A</text>
<text x="342.3" y="150.7">RESET#/RESET</text>
<text x="366.2" y="156">MR#</text>
<text x="368.9" y="150.7">CT</text>
<text x="373.2" y="154.7">4</text>
<text x="43.7" y="156.3">SS34 ≈</text>
<text x="82.6" y="157.1">CH3+</text>
<text x="93.5" y="161" transform="rotate(-90 93.5 161)">GND</text>
<text x="98.7" y="161" transform="rotate(-90 98.7 161)">GND</text>
<text x="104" y="161" transform="rotate(-90 104 161)">VPU</text>
<text x="107.4" y="157.1">VS</text>
<text x="211.5" y="160">1</text>
<text x="214.9" y="161">B+</text>
<text x="92.4" y="166" transform="rotate(-90 92.4 166)">15</text>
<text x="97.7" y="166" transform="rotate(-90 97.7 166)">16</text>
<text x="103" y="166" transform="rotate(-90 103 166)">17</text>
<text x="211.5" y="165.3">2</text>
<text x="214.9" y="166.3">P+</text>
<text x="211.5" y="170.6">3</text>
<text x="214.9" y="171.6">P-</text>
<text x="211.5" y="175.8">4</text>
<text x="214.9" y="176.9">B-</text>
<text x="324.2" y="189.3">2 agujeros a 100 mm de 5mm diam.</text>
<text x="34.4" y="205.2">Soporte batería:</text>
<text x="34.4" y="209.2">Opc. THT</text>
<text x="91.3" y="205.2">BMS</text>
<text x="91.3" y="209.2">Opc. pos.tras.PCB</text>
<text x="135" y="205.2">Medioambient.</text>
<text x="135" y="209.2">Opc. AHT20+BMP280</text>
<text x="177.3" y="205.2">I2C Conector libre</text>
<text x="177.3" y="209.2">Opc. display OLED</text>
<text x="99" y="222.1">1</text>
<text x="99" y="227.4">2</text>
<text x="102.4" y="223.2">B+</text>
<text x="186.2" y="227.4">1</text>
<text x="99" y="232.7">3</text>
<text x="102.4" y="228.5">P+</text>
<text x="102.4" y="233.8">P-</text>
<text x="186.2" y="232.7">3</text>
<text x="186.2" y="230.1">2</text>
<text x="99" y="238">4</text>
<text x="102.4" y="239.1">B-</text>
<text x="186.2" y="235.4">4</text>
<text x="338.7" y="266.1">Caja de AE item: 1005007587120013</text>
</g>
<g font-size="2.5" fill="#000080">
<text x="158.5" y="29.5">C2</text>
<text x="65.9" y="32.4">PRO_MICRO_NRF52840_26P</text>
<text x="65.9" y="30.1">U1</text>
<text x="140" y="33.9">U2</text>
<text x="158.5" y="31.9">100nf</text>
<text x="205.1" y="35.3">U3</text>
<text x="140" y="36.3">HT-RA62</text>
<text x="205.1" y="37.7">ATGM336H GPS MODULE</text>
<text x="343.2" y="52.6">R1</text>
<text x="283.4" y="58.9">SI2312</text>
<text x="283.4" y="56.5">Q1</text>
<text x="343.2" y="55">510K</text>
<text x="269.1" y="64.3">10K</text>
<text x="269.1" y="61.9">R3</text>
<text x="343.2" y="65.8">R2</text>
<text x="343.2" y="68.3">1M</text>
<text x="354.4" y="69.6">100nf</text>
<text x="354.4" y="67.2">C1</text>
<text x="342.2" y="99.6">Switch3x4x2</text>
<text x="342.2" y="97.2">RST</text>
<text x="173.8" y="105.2">CN3791</text>
<text x="179.8" y="102.8">P2</text>
<text x="264.1" y="105.2">BME280-3.3V</text>
<text x="264.1" y="102.8">P3</text>
<text x="342.2" y="107.8">USR</text>
<text x="93.4" y="113.4">P1</text>
<text x="342.2" y="110.2">Switch3x4x2</text>
<text x="93.4" y="115.8">JLC INA3221 MODULE</text>
<text x="53" y="136.4">SOLAR</text>
<text x="50.1" y="138.6">SW 3p 5mm</text>
<text x="355.9" y="143">U4</text>
<text x="180" y="149.6">SMD FUSEHOLDER</text>
<text x="190.1" y="147">F1</text>
<text x="344" y="145.7">TLV840MAPL36DBVRQ1</text>
<text x="43.4" y="152.9">1N5822</text>
<text x="43.4" y="150.5">D1</text>
<text x="214.4" y="153.9">B1</text>
<text x="53" y="160.2">NODO</text>
<text x="165.4" y="161.1">PANEL</text>
<text x="214.4" y="156.3">BMS-1S</text>
<text x="50.1" y="162.5">SW 3p 5mm</text>
<text x="158" y="163.7">CONTH2P-5.08</text>
<text x="188.4" y="166.4">BT1</text>
<text x="188.4" y="168.8">BH-18650-B6AA008</text>
<text x="142.7" y="215">AHT20_BMP280</text>
<text x="142.7" y="212.7">P4</text>
<text x="101.9" y="218.4">BMS-1S</text>
<text x="101.9" y="216.1">B2</text>
<text x="184.6" y="220.4">H1</text>
<text x="184.6" y="222.9">HDR-SMD_4P</text>
<text x="49" y="233.5">BH-18650-A6AJ012</text>
<text x="49" y="231.2">BT2</text>
</g>
<g font-size="2.5" fill="#090">
<text x="243.5" y="25.3">* GPS GPIO confg.:</text>
<text x="243.5" y="29.3">RX: 20; TX: 22; EN: 24</text>
<text x="262.5" y="25.3">i</text>
<text x="383.7" y="50.4">* Ajustar inicialmente</text>
<text x="383.7" y="54.4">ADC Multiplier</text>
<text x="383.7" y="58.4">Override: 1,551</text>
<text x="80.8" y="104.7">* Soldar puente en pads</text>
<text x="80.8" y="108.6">SDA (I2C addr. 0x42)</text>
</g>
<g font-size="2.5" fill="#8d2323">
<text x="53.8" y="35.6">1</text>
<text x="79.7" y="35.6">26</text>
<text x="53.8" y="40.9">3</text>
<text x="53.8" y="38.3">2</text>
<text x="79.7" y="38.3">25</text>
<text x="79.7" y="40.9">24</text>
<text x="53.8" y="43.6">4</text>
<text x="53.8" y="46.2">5</text>
<text x="79.7" y="43.6">23</text>
<text x="79.7" y="46.2">22</text>
<text x="53.8" y="48.8">6</text>
<text x="53.8" y="51.5">7</text>
<text x="79.7" y="48.8">21</text>
<text x="79.7" y="51.5">20</text>
<text x="52.2" y="59.4">10</text>
<text x="53.8" y="54.1">8</text>
<text x="53.8" y="56.8">9</text>
<text x="79.7" y="56.8">18</text>
<text x="79.7" y="59.4">17</text>
<text x="79.7" y="54.1">19</text>
<text x="52.2" y="64.7">12</text>
<text x="52.2" y="62.1">11</text>
<text x="79.7" y="62.1">16</text>
<text x="79.7" y="64.7">15</text>
<text x="52.2" y="67.4">13</text>
<text x="79.7" y="67.4">14</text>
</g>
<g font-size="2.5">
<text x="144.2" y="64.7">GND</text>
<text x="144.2" y="62.1">GND</text>
<text x="151" y="63.4">9</text>
<text x="151" y="60.7">2</text>
<text x="144.2" y="67.4">GND</text>
<text x="151" y="66">16</text>
<text x="338.5" y="103.1">1</text>
<text x="350.6" y="103.1">2</text>
<text x="338.5" y="113.7">1</text>
<text x="350.6" y="113.7">2</text>
<text x="339.7" y="154.7">3</text>
<text x="342.3" y="156">GND</text>
<text x="167.7" y="167.9">1</text>
<text x="167.7" y="170.6">2</text>
<text x="46.1" y="227.7" transform="rotate(-90 46.1 227.7)">2</text>
<text x="46.1" y="234.6" transform="rotate(-90 46.1 234.6)">1</text>
</g>
<g font-size="2.5" fill="#f00">
<text x="239.5" y="144.4">CORRECCIONES (post 11-01-2026):</text>
<text x="239.5" y="148.3">F2 debe ser F1 (hecho)</text>
<text x="339.7" y="152">2</text>
<text x="342.3" y="153.4">VDD</text>
</g>
<g font-size="1.9" fill="#8d2323">
<text x="57.7" y="42">P0.08</text>
<text x="57.7" y="39.3">P0.06</text>
<text x="57.7" y="36.7">GND</text>
<text x="71.6" y="39.3">BATIN</text>
<text x="71.6" y="36.7">BATIN</text>
<text x="72.9" y="42">GND</text>
<text x="57.7" y="44.6">GND</text>
<text x="57.7" y="47.3">GND</text>
<text x="68.9" y="47.3">3.3v Out</text>
<text x="73.5" y="44.6">RST</text>
<text x="57.7" y="49.9">P0.17</text>
<text x="57.7" y="52.5">P0.20</text>
<text x="71.8" y="49.9">P0.31</text>
<text x="71.8" y="52.5">P0.29</text>
<text x="57.7" y="55.2">P0.22</text>
<text x="57.7" y="57.8">P0.24</text>
<text x="71.8" y="57.8">P1.15</text>
<text x="71.8" y="55.2">P0.02</text>
<text x="57.7" y="65.8">P1.04</text>
<text x="57.7" y="60.5">P1.00</text>
<text x="57.7" y="63.1">P0.11</text>
<text x="71.8" y="60.5">P1.13</text>
<text x="71.8" y="63.1">P1.11</text>
<text x="71.8" y="65.8">P0.10</text>
<text x="57.7" y="68.4">P1.06</text>
<text x="71.8" y="68.4">P0.09</text>
</g>
<g font-size="1.9" fill="#00f">
<text x="255.5" y="113.7">2</text>
<text x="255.5" y="111">1</text>
<text x="258.6" y="112.1">VCC</text>
<text x="255.5" y="119">4</text>
<text x="255.5" y="116.3">3</text>
<text x="258.6" y="117.4">SCL (SDI)</text>
<text x="258.6" y="114.7">GND</text>
<text x="255.5" y="124.2">6</text>
<text x="255.5" y="121.6">5</text>
<text x="258.6" y="125.3">SDO</text>
<text x="258.6" y="122.7">CSB</text>
<text x="258.6" y="120">SDA (SCK)</text>
<text x="141.1" y="227.2" transform="rotate(-90 141.1 227.2)">VDD</text>
<text x="143.7" y="227.2" transform="rotate(-90 143.7 227.2)">SDA</text>
<text x="146.4" y="227.2" transform="rotate(-90 146.4 227.2)">GND</text>
<text x="149" y="227.2" transform="rotate(-90 149 227.2)">SCL</text>
<text x="140" y="231.6" transform="rotate(-90 140 231.6)">1</text>
<text x="142.7" y="231.6" transform="rotate(-90 142.7 231.6)">2</text>
<text x="145.3" y="231.6" transform="rotate(-90 145.3 231.6)">3</text>
<text x="148" y="231.6" transform="rotate(-90 148 231.6)">4</text>
</g>
<text font-size="1.4" fill="#00f" x="138.1" y="218">AHT20 + BMP280</text>
</svg>
